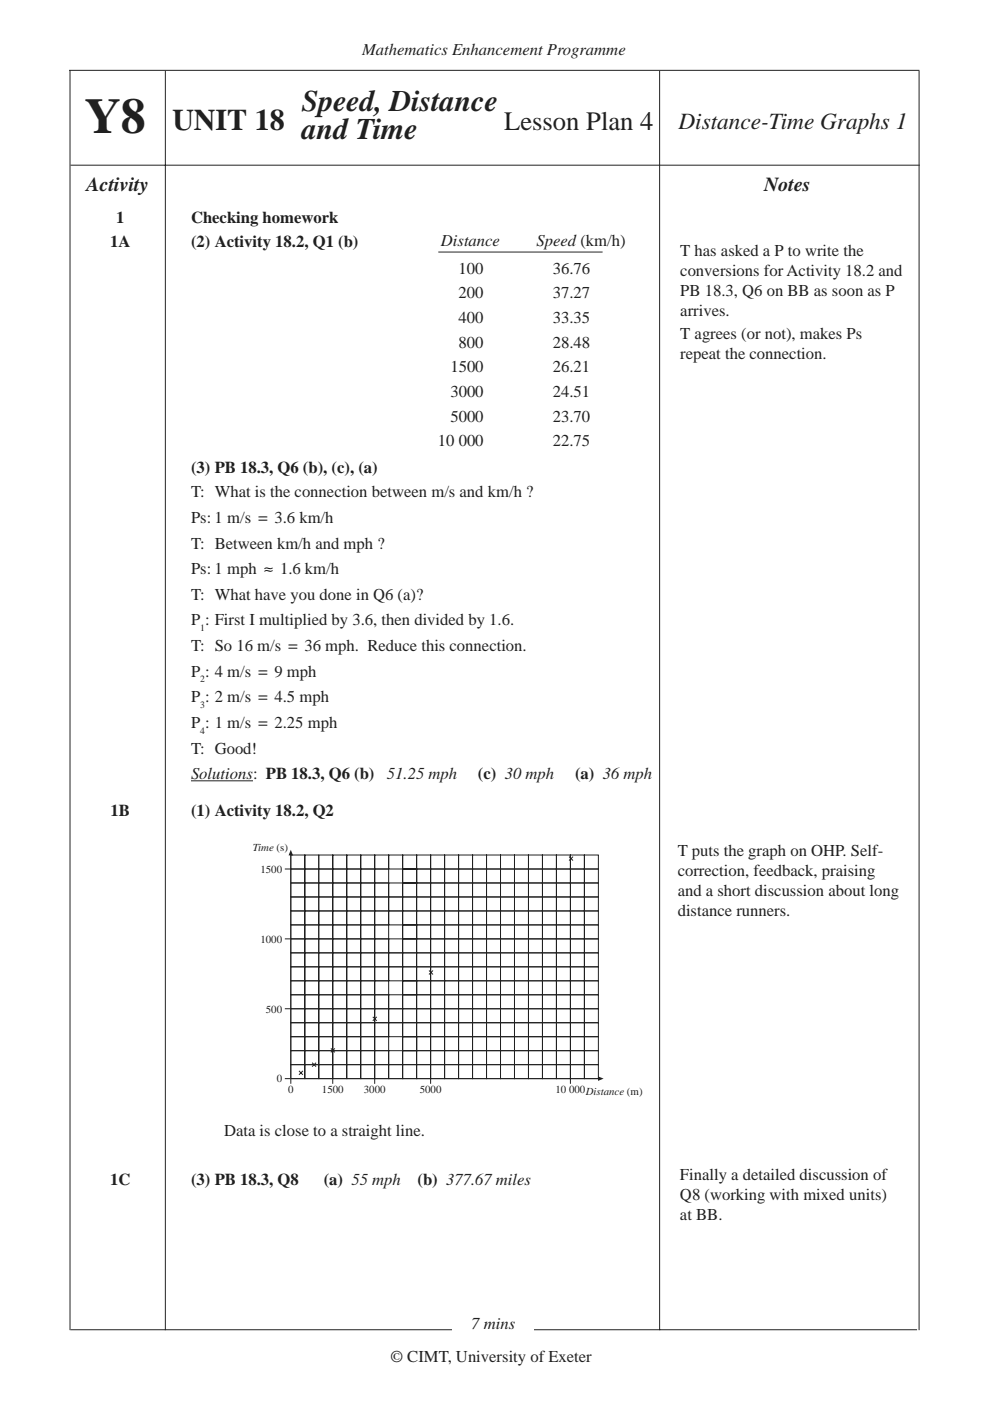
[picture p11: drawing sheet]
<svg xmlns="http://www.w3.org/2000/svg" width="210mm" height="297mm" viewBox="0 0 210 297" stroke-linecap="round" stroke-linejoin="round" font-family="sans-serif">
<path d="M14.6 14.9h180.4M14.8 15v267M35.1 15v267M139.9 15v267M194.9 15v267M15 35h180M92.9 53.4h34.9M40.5 165.6h13.1M15 281.9h179.4" fill="none" stroke="#231f20" stroke-width=".21"/>
<path d="M95.8 279.6h17.3v3.5h-17.3z" fill="#fff"/>
<g fill="none" stroke="#231f20" stroke-width=".21">
<path d="M61.7 193.1h2.9v3h-2.9zM61.7 196.1h2.9v3h-2.9zM61.7 199.1h2.9v2.9h-2.9zM61.7 181.3h2.9v2.9h-2.9zM61.7 184.2h2.9v3h-2.9zM61.7 187.2h2.9v3h-2.9zM61.7 190.2h2.9v2.9h-2.9zM61.7 181.3v47.4h65.2M64.6 193.1h3v3h-3zM64.6 196.1h3v3h-3zM64.6 199.1h3v2.9h-3zM64.6 181.3h3v2.9h-3z"/>
<path d="M64.6 184.2h3v3h-3zM64.6 187.2h3v3h-3zM64.6 190.2h3v2.9h-3zM67.6 193.1h3v3h-3zM67.6 196.1h3v3h-3zM67.6 199.1h3v2.9h-3zM67.6 181.3h3v2.9h-3zM67.6 184.2h3v3h-3zM67.6 187.2h3v3h-3zM67.6 190.2h3v2.9h-3zM70.6 193.1h2.9v3h-2.9zM70.6 196.1h2.9v3h-2.9z"/>
<path d="M70.6 199.1h2.9v2.9h-2.9zM70.6 181.3h2.9v2.9h-2.9zM70.6 184.2h2.9v3h-2.9zM70.6 187.2h2.9v3h-2.9zM70.6 190.2h2.9v2.9h-2.9zM73.5 193.1h3v3h-3zM73.5 196.1h3v3h-3zM73.5 199.1h3v2.9h-3zM73.5 181.3h3v2.9h-3zM73.5 184.2h3v3h-3zM73.5 187.2h3v3h-3zM73.5 190.2h3v2.9h-3z"/>
<path d="M76.5 193.1h2.9v3h-2.9zM76.5 196.1h2.9v3h-2.9zM76.5 199.1h2.9v2.9h-2.9zM76.5 181.3h2.9v2.9h-2.9zM76.5 184.2h2.9v3h-2.9zM76.5 187.2h2.9v3h-2.9zM76.5 190.2h2.9v2.9h-2.9zM79.4 193.1h3v3h-3zM79.4 196.1h3v3h-3zM79.4 199.1h3v2.9h-3zM79.4 181.3h3v2.9h-3zM79.4 184.2h3v3h-3z"/>
<path d="M79.4 187.2h3v3h-3zM79.4 190.2h3v2.9h-3zM82.4 193.1h3v3h-3zM82.4 199.1h3v2.9h-3zM82.4 181.3h3v2.9h-3zM82.4 187.2h3v3h-3zM82.4 190.2h3v2.9h-3zM85.4 193.1h2.9v3h-2.9zM85.4 196.1h2.9v3h-2.9zM85.4 199.1h2.9v2.9h-2.9zM85.4 181.3h2.9v2.9h-2.9zM85.4 184.2h2.9v3h-2.9z"/>
<path d="M85.4 187.2h2.9v3h-2.9zM85.4 190.2h2.9v2.9h-2.9zM88.3 193.1h3v3h-3zM88.3 196.1h3v3h-3zM88.3 199.1h3v2.9h-3zM88.3 181.3h3v2.9h-3zM88.3 184.2h3v3h-3zM88.3 187.2h3v3h-3zM88.3 190.2h3v2.9h-3zM91.3 193.1h3v3h-3zM91.3 196.1h3v3h-3zM91.3 199.1h3v2.9h-3z"/>
<path d="M91.3 181.3h3v2.9h-3zM91.3 184.2h3v3h-3zM91.3 187.2h3v3h-3zM91.3 190.2h3v2.9h-3zM94.3 193.1h2.9v3h-2.9zM94.3 196.1h2.9v3h-2.9zM94.3 199.1h2.9v2.9h-2.9zM94.3 181.3h2.9v2.9h-2.9zM94.3 184.2h2.9v3h-2.9zM94.3 187.2h2.9v3h-2.9zM94.3 190.2h2.9v2.9h-2.9zM97.2 193.1h3v3h-3z"/>
<path d="M97.2 196.1h3v3h-3zM97.2 199.1h3v2.9h-3zM97.2 181.3h3v2.9h-3zM97.2 184.2h3v3h-3zM97.2 187.2h3v3h-3zM97.2 190.2h3v2.9h-3zM100.2 193.1h3v3h-3zM100.2 196.1h3v3h-3zM100.2 199.1h3v2.9h-3zM100.2 181.3h3v2.9h-3zM100.2 184.2h3v3h-3zM100.2 187.2h3v3h-3z"/>
<path d="M100.2 190.2h3v2.9h-3zM103.2 193.1h2.9v3h-2.9zM103.2 196.1h2.9v3h-2.9zM103.2 199.1h2.9v2.9h-2.9zM103.2 181.3h2.9v2.9h-2.9zM103.2 184.2h2.9v3h-2.9zM103.2 187.2h2.9v3h-2.9zM103.2 190.2h2.9v2.9h-2.9zM106.1 193.1h3v3h-3zM106.1 196.1h3v3h-3zM106.1 199.1h3v2.9h-3zM106.1 181.3h3v2.9h-3z"/>
<path d="M106.1 184.2h3v3h-3zM106.1 187.2h3v3h-3zM106.1 190.2h3v2.9h-3zM109.1 193.1h2.9v3h-2.9zM109.1 196.1h2.9v3h-2.9zM109.1 199.1h2.9v2.9h-2.9zM109.1 181.3h2.9v2.9h-2.9zM109.1 184.2h2.9v3h-2.9zM109.1 187.2h2.9v3h-2.9zM109.1 190.2h2.9v2.9h-2.9zM112 193.1h3v3h-3zM112 196.1h3v3h-3z"/>
<path d="M112 199.1h3v2.9h-3zM112 181.3h3v2.9h-3zM112 184.2h3v3h-3zM112 187.2h3v3h-3zM112 190.2h3v2.9h-3zM115 193.1h3v3h-3zM115 196.1h3v3h-3zM115 199.1h3v2.9h-3zM115 181.3h3v2.9h-3zM115 184.2h3v3h-3zM115 187.2h3v3h-3zM115 190.2h3v2.9h-3z"/>
<path d="M118 193.1h2.9v3h-2.9zM118 196.1h2.9v3h-2.9zM118 199.1h2.9v2.9h-2.9zM118 181.3h2.9v2.9h-2.9zM118 184.2h2.9v3h-2.9zM118 187.2h2.9v3h-2.9zM118 190.2h2.9v2.9h-2.9zM120.9 193.1h3v3h-3zM120.9 196.1h3v3h-3zM120.9 199.1h3v2.9h-3zM120.9 181.3h3v2.9h-3zM120.9 184.2h3v3h-3z"/>
<path d="M120.9 187.2h3v3h-3zM120.9 190.2h3v2.9h-3zM123.9 193.1h3v3h-3zM123.9 196.1h3v3h-3zM123.9 199.1h3v2.9h-3zM123.9 181.3h3v2.9h-3zM123.9 184.2h3v3h-3zM123.9 187.2h3v3h-3zM123.9 190.2h3v2.9h-3zM61.7 216.8h2.9v3h-2.9zM61.7 219.8h2.9v3h-2.9zM61.7 205h2.9v2.9h-2.9z"/>
<path d="M61.7 207.9h2.9v3h-2.9zM61.7 210.9h2.9v3h-2.9zM61.7 213.9h2.9v2.9h-2.9zM61.7 202h2.9v3h-2.9zM64.6 216.8h3v3h-3zM64.6 219.8h3v3h-3zM64.6 205h3v2.9h-3zM64.6 207.9h3v3h-3zM64.6 210.9h3v3h-3zM64.6 213.9h3v2.9h-3zM64.6 202h3v3h-3zM67.6 216.8h3v3h-3z"/>
<path d="M67.6 219.8h3v3h-3zM67.6 205h3v2.9h-3zM67.6 207.9h3v3h-3zM67.6 210.9h3v3h-3zM67.6 213.9h3v2.9h-3zM67.6 202h3v3h-3zM70.6 216.8h2.9v3h-2.9zM70.6 219.8h2.9v3h-2.9zM70.6 205h2.9v2.9h-2.9zM70.6 207.9h2.9v3h-2.9zM70.6 210.9h2.9v3h-2.9zM70.6 213.9h2.9v2.9h-2.9z"/>
<path d="M70.6 202h2.9v3h-2.9zM73.5 216.8h3v3h-3zM73.5 219.8h3v3h-3zM73.5 205h3v2.9h-3zM73.5 207.9h3v3h-3zM73.5 210.9h3v3h-3zM73.5 213.9h3v2.9h-3zM73.5 202h3v3h-3zM76.5 216.8h2.9v3h-2.9zM76.5 219.8h2.9v3h-2.9zM76.5 205h2.9v2.9h-2.9zM76.5 207.9h2.9v3h-2.9z"/>
<path d="M76.5 210.9h2.9v3h-2.9zM76.5 213.9h2.9v2.9h-2.9zM76.5 202h2.9v3h-2.9zM79.4 216.8h3v3h-3zM79.4 219.8h3v3h-3zM79.4 205h3v2.9h-3zM79.4 207.9h3v3h-3zM79.4 210.9h3v3h-3zM79.4 213.9h3v2.9h-3zM79.4 202h3v3h-3zM82.4 216.8h3v3h-3zM82.4 205h3v2.9h-3z"/>
<path d="M82.4 210.9h3v3h-3zM82.4 213.9h3v2.9h-3zM82.4 202h3v3h-3zM85.4 216.8h2.9v3h-2.9zM85.4 219.8h2.9v3h-2.9zM85.4 205h2.9v2.9h-2.9zM85.4 207.9h2.9v3h-2.9zM85.4 210.9h2.9v3h-2.9zM85.4 213.9h2.9v2.9h-2.9zM85.4 202h2.9v3h-2.9zM88.3 216.8h3v3h-3zM88.3 219.8h3v3h-3z"/>
<path d="M88.3 205h3v2.9h-3zM88.3 207.9h3v3h-3zM88.3 210.9h3v3h-3zM88.3 213.9h3v2.9h-3zM88.3 202h3v3h-3zM91.3 216.8h3v3h-3zM91.3 219.8h3v3h-3zM91.3 205h3v2.9h-3zM91.3 207.9h3v3h-3zM91.3 210.9h3v3h-3zM91.3 213.9h3v2.9h-3zM91.3 202h3v3h-3z"/>
<path d="M94.3 216.8h2.9v3h-2.9zM94.3 219.8h2.9v3h-2.9zM94.3 205h2.9v2.9h-2.9zM94.3 207.9h2.9v3h-2.9zM94.3 210.9h2.9v3h-2.9zM94.3 213.9h2.9v2.9h-2.9zM94.3 202h2.9v3h-2.9zM97.2 216.8h3v3h-3zM97.2 219.8h3v3h-3zM97.2 205h3v2.9h-3zM97.2 207.9h3v3h-3zM97.2 210.9h3v3h-3z"/>
<path d="M97.2 213.9h3v2.9h-3zM97.2 202h3v3h-3zM100.2 216.8h3v3h-3zM100.2 219.8h3v3h-3zM100.2 205h3v2.9h-3zM100.2 207.9h3v3h-3zM100.2 210.9h3v3h-3zM100.2 213.9h3v2.9h-3zM100.2 202h3v3h-3zM103.2 216.8h2.9v3h-2.9zM103.2 219.8h2.9v3h-2.9zM103.2 205h2.9v2.9h-2.9z"/>
<path d="M103.2 207.9h2.9v3h-2.9zM103.2 210.9h2.9v3h-2.9zM103.2 213.9h2.9v2.9h-2.9zM103.2 202h2.9v3h-2.9zM106.1 216.8h3v3h-3zM106.1 219.8h3v3h-3zM106.1 205h3v2.9h-3zM106.1 207.9h3v3h-3zM106.1 210.9h3v3h-3zM106.1 213.9h3v2.9h-3zM106.1 202h3v3h-3zM109.1 216.8h2.9v3h-2.9z"/>
<path d="M109.1 219.8h2.9v3h-2.9zM109.1 205h2.9v2.9h-2.9zM109.1 207.9h2.9v3h-2.9zM109.1 210.9h2.9v3h-2.9zM109.1 213.9h2.9v2.9h-2.9zM109.1 202h2.9v3h-2.9zM112 216.8h3v3h-3zM112 219.8h3v3h-3zM112 205h3v2.9h-3zM112 207.9h3v3h-3zM112 210.9h3v3h-3zM112 213.9h3v2.9h-3z"/>
<path d="M112 202h3v3h-3zM115 216.8h3v3h-3zM115 219.8h3v3h-3zM115 205h3v2.9h-3zM115 207.9h3v3h-3zM115 210.9h3v3h-3zM115 213.9h3v2.9h-3zM115 202h3v3h-3zM118 216.8h2.9v3h-2.9zM118 219.8h2.9v3h-2.9zM118 205h2.9v2.9h-2.9zM118 207.9h2.9v3h-2.9z"/>
<path d="M118 210.9h2.9v3h-2.9zM118 213.9h2.9v2.9h-2.9zM118 202h2.9v3h-2.9zM120.9 216.8h3v3h-3zM120.9 219.8h3v3h-3zM120.9 205h3v2.9h-3zM120.9 207.9h3v3h-3zM120.9 210.9h3v3h-3zM120.9 213.9h3v2.9h-3zM120.9 202h3v3h-3zM123.9 216.8h3v3h-3zM123.9 219.8h3v3h-3z"/>
<path d="M123.9 205h3v2.9h-3zM123.9 207.9h3v3h-3zM123.9 210.9h3v3h-3zM123.9 213.9h3v2.9h-3zM123.9 202h3v3h-3zM61.7 222.8h2.9v2.9h-2.9zM61.7 225.7h2.9v3h-2.9zM64.6 222.8h3v2.9h-3zM64.6 225.7h3v3h-3zM67.6 222.8h3v2.9h-3zM67.6 225.7h3v3h-3zM70.6 222.8h2.9v2.9h-2.9z"/>
<path d="M70.6 225.7h2.9v3h-2.9zM73.5 222.8h3v2.9h-3zM73.5 225.7h3v3h-3zM76.5 222.8h2.9v2.9h-2.9zM76.5 225.7h2.9v3h-2.9zM79.4 222.8h3v2.9h-3zM79.4 225.7h3v3h-3zM82.4 222.8h3v2.9h-3zM82.4 225.7h3v3h-3zM85.4 222.8h2.9v2.9h-2.9zM85.4 225.7h2.9v3h-2.9zM88.3 222.8h3v2.9h-3z"/>
<path d="M88.3 225.7h3v3h-3zM91.3 222.8h3v2.9h-3zM91.3 225.7h3v3h-3zM94.3 222.8h2.9v2.9h-2.9zM94.3 225.7h2.9v3h-2.9zM97.2 222.8h3v2.9h-3zM97.2 225.7h3v3h-3zM100.2 222.8h3v2.9h-3zM100.2 225.7h3v3h-3zM103.2 222.8h2.9v2.9h-2.9zM103.2 225.7h2.9v3h-2.9zM106.1 222.8h3v2.9h-3z"/>
<path d="M106.1 225.7h3v3h-3zM109.1 222.8h2.9v2.9h-2.9zM109.1 225.7h2.9v3h-2.9zM112 222.8h3v2.9h-3zM112 225.7h3v3h-3zM115 222.8h3v2.9h-3zM115 225.7h3v3h-3zM118 222.8h2.9v2.9h-2.9zM118 225.7h2.9v3h-2.9zM120.9 222.8h3v2.9h-3zM120.9 225.7h3v3h-3zM123.9 222.8h3v2.9h-3z"/>
<path d="M123.9 225.7h3v3h-3z"/>
</g>
<g fill="#231f20">
<path d="M61.7 180.2l.4 1.2h-.9z" fill-rule="evenodd"/>
<path d="M126.8 228.2l1.2 .5-1.2 .5z" fill-rule="evenodd"/>
</g>
<g fill="none" stroke="#231f20" stroke-width=".21">
<path d="M60.4 199.1h1.1M60.4 184.2h1.1M120.7 181.6l.8 .9M121.5 181.6l-.8 .9M60.4 213.9h1.1M79 215.6l.9 .8M79.9 215.6l-.9 .8M91 205.8l.8 .8M91.8 205.8l-.8 .8M60.4 228.7h1.1M61.7 228.7v1.1M63.4 227l.8 .9"/>
<path d="M64.2 227l-.8 .9M66.2 225.3l.8 .8M67 225.3l-.8 .8M70.2 222.3l.8 .8M70.6 228.7v1.1M71 222.3l-.8 .8M79.4 228.7v1.1M91.3 228.7v1.1M120.9 228.7v1.1"/>
</g>
<text font-size="10.6" fill="#231f20" x="18" y="28.3">Y8</text>
<g font-size="6.3" fill="#231f20">
<text x="64" y="23.5">Speed, Distance</text>
<text x="36.5" y="27.6">UNIT 18</text>
<text x="64" y="29.5">and Time</text>
</g>
<text font-size="5.6" fill="#231f20" x="106.9" y="27.6">Lesson Plan 4</text>
<text font-size="4.9" fill="#231f20" x="143.8" y="27.3">Distance-Time Graphs 1</text>
<g font-size="4.2" fill="#231f20">
<text x="18.4" y="40.4">Activity</text>
<text x="162" y="40.4">Notes</text>
</g>
<g font-size="3.5" fill="#231f20">
<text x="76.8" y="11.6">Mathematics Enhancement Programme</text>
<text x="24.6" y="47.2">1</text>
<text x="40.5" y="47.2">Checking homework</text>
<text x="23.4" y="52.4">1A</text>
<text x="40.5" y="52.4">(2) Activity 18.2, Q1 (b)</text>
<text x="93.5" y="52.2">Distance</text>
<text x="113.7" y="52.2">Speed (km/h)</text>
<text x="97.2" y="58">100</text>
<text x="117.2" y="58">36.76</text>
<text x="144.2" y="54.4">T has asked a P to write the</text>
<text x="144.2" y="58.6">conversions for Activity 18.2 and</text>
<text x="97.2" y="63.2">200</text>
<text x="117.2" y="63.2">37.27</text>
<text x="144.2" y="62.8">PB 18.3, Q6 on BB as soon as P</text>
<text x="97.2" y="68.5">400</text>
<text x="117.2" y="68.5">33.35</text>
<text x="144.2" y="67.1">arrives.</text>
<text x="144.2" y="71.8">T agrees (or not), makes Ps</text>
<text x="97.2" y="73.7">800</text>
<text x="117.2" y="73.7">28.48</text>
<text x="144.2" y="76">repeat the connection.</text>
<text x="95.5" y="78.9">1500</text>
<text x="117.2" y="78.9">26.21</text>
<text x="95.5" y="84.2">3000</text>
<text x="95.5" y="89.4">5000</text>
<text x="117.2" y="84.2">24.51</text>
<text x="117.2" y="89.4">23.70</text>
<text x="92.8" y="94.7">10 000</text>
<text x="117.2" y="94.7">22.75</text>
<text x="40.5" y="100.2">(3) PB 18.3, Q6 (b), (c), (a)</text>
<text x="40.5" y="105.4">T: What is the connection between m/s and km/h ?</text>
<text x="40.5" y="110.9">Ps: 1 m/s = 3.6 km/h</text>
<text x="40.5" y="116.3">T: Between km/h and mph ?</text>
<text x="40.5" y="121.7">Ps: 1 mph ≈ 1.6 km/h</text>
<text x="40.5" y="127.2">T: What have you done in Q6 (a)?</text>
<text x="40.5" y="132.6">P : First I multiplied by 3.6, then divided by 1.6.</text>
<text x="40.5" y="143.5">P : 4 m/s = 9 mph</text>
<text x="40.5" y="138">T: So 16 m/s = 36 mph. Reduce this connection.</text>
<text x="40.5" y="148.9">P : 2 m/s = 4.5 mph</text>
<text x="40.5" y="154.3">P : 1 m/s = 2.25 mph</text>
<text x="40.5" y="159.8">T: Good!</text>
<text x="40.5" y="165.2">Solutions: PB 18.3, Q6 (b)</text>
<text x="82" y="165.2">51.25 mph</text>
<text x="101.3" y="165.2">(c) 30 mph</text>
<text x="121.9" y="165.2">(a) 36 mph</text>
<text x="23.4" y="172.9">1B</text>
<text x="40.5" y="172.9">(1) Activity 18.2, Q2</text>
<text x="143.7" y="181.4">T puts the graph on OHP. Self-</text>
<text x="143.7" y="185.7">correction, feedback, praising</text>
<text x="143.7" y="189.9">and a short discussion about long</text>
<text x="143.7" y="194.1">distance runners.</text>
<text x="47.5" y="240.8">Data is close to a straight line.</text>
<text x="23.4" y="251.3">1C</text>
<text x="40.5" y="251.3">(3) PB 18.3, Q8</text>
<text x="68.6" y="251.3">(a) 55 mph</text>
<text x="88.5" y="251.3">(b) 377.67 miles</text>
<text x="144.2" y="250.3">Finally a detailed discussion of</text>
<text x="144.2" y="254.5">Q8 (working with mixed units)</text>
<text x="144.2" y="258.7">at BB.</text>
<text x="99.9" y="281.8">7 mins</text>
<text x="82.8" y="288.8">© CIMT, University of Exeter</text>
</g>
<g font-size="2.3" fill="#231f20">
<text x="53.6" y="180.4">Time (s)</text>
<text x="55.2" y="185.2">1500</text>
<text x="55.2" y="200">1000</text>
<text x="56.4" y="214.8">500</text>
<text x="58.7" y="229.3">0</text>
<text x="61.1" y="231.7">0</text>
<text x="68.3" y="231.7">1500</text>
<text x="77.2" y="231.7">3000</text>
<text x="89" y="231.7">5000</text>
<text x="117.8" y="231.7">10 000Distance (m)</text>
</g>
<g font-size="2" fill="#231f20">
<text x="42.5" y="133.8">1</text>
<text x="42.5" y="144.7">2</text>
<text x="42.5" y="150.1">3</text>
<text x="42.5" y="155.5">4</text>
</g>
</svg>
